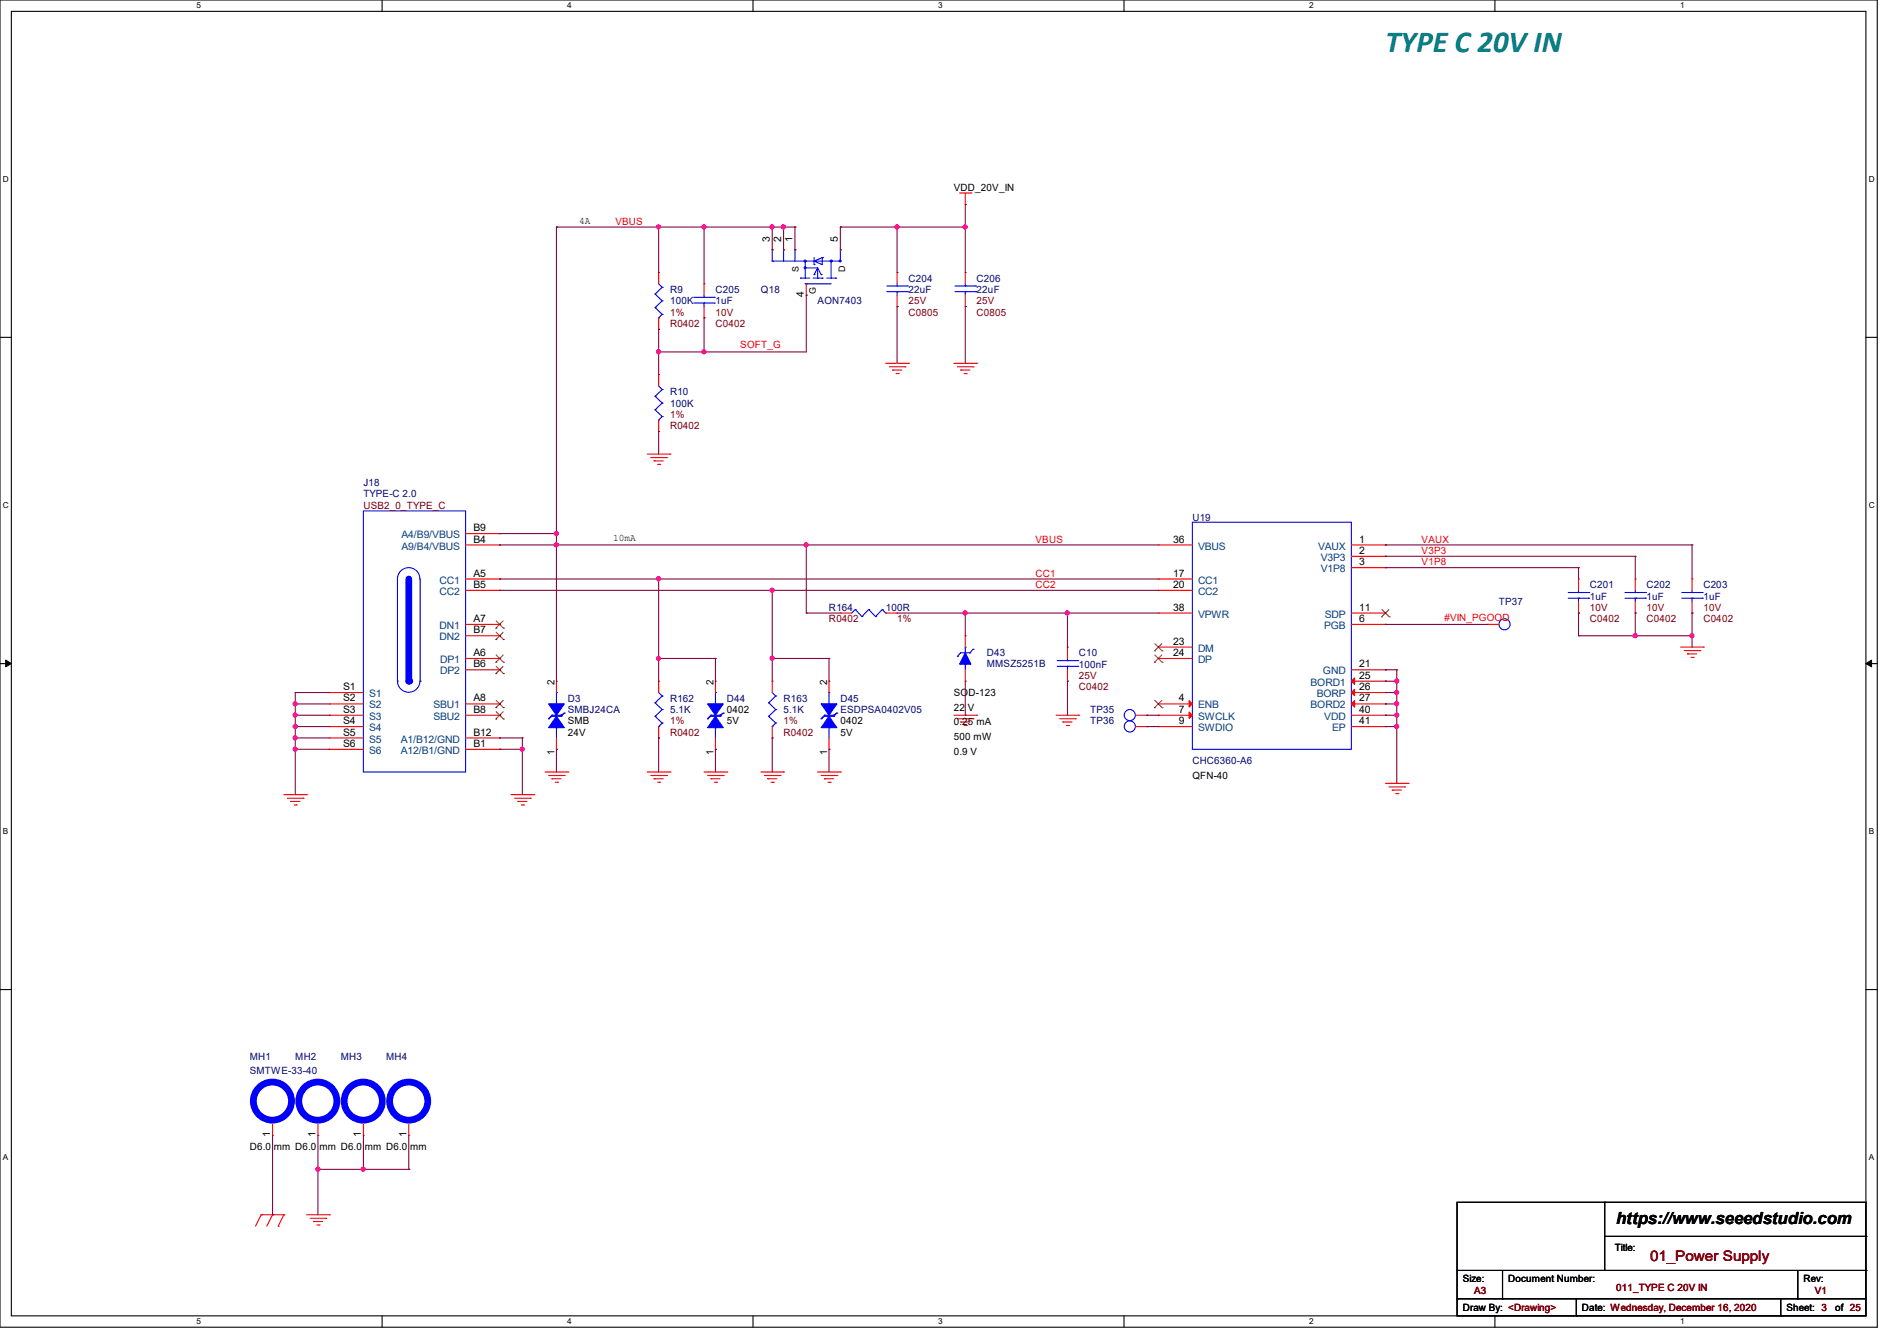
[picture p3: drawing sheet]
<svg xmlns="http://www.w3.org/2000/svg" width="297mm" height="210mm" viewBox="0 0 297 210" stroke-linecap="round" stroke-linejoin="round" font-family="sans-serif">
<path d="M0 0h293.9v207.9h-293.9zM1.8 1.8h290.3v204.3h-290.3z" fill="none" stroke="#000" stroke-width=".17"/>
<g fill="#fff">
<path d="M30.8 .2h.7v1.4h-.7z"/>
<path d="M30.8 206.2h.7v1.4h-.7z"/>
</g>
<path d="M59.8 0v1.8M59.8 206.1v1.8" fill="none" stroke="#000" stroke-width=".17"/>
<g fill="#fff">
<path d="M88.8 .2h.7v1.4h-.7z"/>
<path d="M88.8 206.2h.7v1.4h-.7z"/>
</g>
<path d="M117.9 0v1.8M117.9 206.1v1.8" fill="none" stroke="#000" stroke-width=".17"/>
<g fill="#fff">
<path d="M146.9 .2h.7v1.4h-.7z"/>
<path d="M146.9 206.2h.7v1.4h-.7z"/>
</g>
<path d="M176 0v1.8M176 206.1v1.8" fill="none" stroke="#000" stroke-width=".17"/>
<g fill="#fff">
<path d="M205 .2h.7v1.4h-.7z"/>
<path d="M205 206.2h.7v1.4h-.7z"/>
</g>
<path d="M234.1 0v1.8M234.1 206.1v1.8" fill="none" stroke="#000" stroke-width=".17"/>
<g fill="#fff">
<path d="M263.1 .2h.6v1.4h-.6z"/>
<path d="M263.1 206.2h.6v1.4h-.6z"/>
<path d="M.5 27.3h.9v1.4h-.9z"/>
<path d="M292.6 27.3h.9v1.4h-.9z"/>
<path d="M.5 78.4h.9v1.4h-.9z"/>
<path d="M292.6 78.4h.9v1.4h-.9z"/>
</g>
<path d="M0 52.8h1.8M292.1 52.8h1.8" fill="none" stroke="#000" stroke-width=".17"/>
<g fill="#fff">
<path d="M.5 129.5h.8v1.4h-.8z"/>
<path d="M292.6 129.5h.8v1.4h-.8z"/>
</g>
<path d="M0 103.9h1.8M292.1 103.9h1.8" fill="none" stroke="#000" stroke-width=".17"/>
<path d="M.9 103.4l.9 .5-.9 .5zM292.1 103.9l.9-.5v1z" fill="#000" stroke="#000" stroke-width=".16"/>
<g fill="#fff">
<path d="M.5 180.5h.8v1.4h-.8z"/>
<path d="M292.6 180.5h.8v1.4h-.8z"/>
</g>
<g fill="none" stroke="#000" stroke-width=".17">
<path d="M0 155h1.8M292.1 155h1.8M228.1 188.3h64v17.8h-64zM228.1 199h64M235.2 199v4.4M251.2 188.3h.1M251.2 188.3v10.7M251.2 193.6h40.9M281.5 199v4.4M292.1 199h.1M292.1 193.6h.1M228.1 203.4h.1"/>
<path d="M228.1 203.4h64M235.2 203.4h.1M246.8 206.1h.1M246.8 203.4v2.7M278.8 206.1h.1M278.8 203.4v2.7M281.5 203.4h.1"/>
</g>
<g fill="none" stroke="#f00" stroke-width=".17">
<path d="M120.9 39.1h.1M122.7 39.1h.1M124.5 39.1h.1M131.6 39.1h.1M150.2 30.2h1.8M151.1 32h.1M151.1 30.2v1.8M152 30.2h.1M110.2 44.4h.1M110.2 49.8h.1M110.2 44.4v1.8M110.2 48v1.8"/>
<path d="M126.2 46.2h.1M126.2 44.4v1.8M138.7 56.9h3.5M139.2 57.4h2.5M139.7 58h.1M139.7 58h1.5M140.3 58.5h.3M140.6 58.5h.1M141.7 57.4h.1M142.2 56.9h.1M149.4 56.9h3.5M149.9 57.4h2.5"/>
<path d="M150.4 58h.1M150.4 58h1.4M151 58.5h.3M151.3 58.5h.1M152.4 57.4h.1M152.9 56.9h.1M101.3 71.1h3.6M101.9 71.7h2.5M102.4 72.2h.1M102.4 72.2h1.4M103 72.7h.3M103.3 72.7h.1"/>
<path d="M104.4 71.7h.1M104.9 71.1h.1M151.1 99.6h.1M151.1 99.6v1.7M264.9 90.7h.1M264.9 96h.1M264.9 90.7v1.8M264.9 94.2v1.8M87.1 106.7h.1M87.1 117.3h.1M87.1 106.7v1.8M87.1 115.6v1.7"/>
<path d="M103.1 106.7h.1M103.1 115.6h.1M103.1 106.7v1.8M103.1 113.8v1.8M149.4 112h3.5M149.9 112.6h2.5M150.4 113.1h.1M150.4 113.1h1.4M151 113.6h.3M151.1 106.7h.1M151.1 104.9v1.8M151.3 113.6h.1"/>
<path d="M152.4 112.6h.1M152.9 112h.1M165.4 112h3.5M165.9 112.6h2.5M166.4 113.1h.1M166.4 113.1h1.5M167 113.6h.3M167.1 101.3h.1M167.1 106.7h.1M167.1 101.3v1.8M167.1 104.9v1.8M167.3 113.6h.1"/>
<path d="M168.4 112.6h.1M168.9 112h.1M177.8 113.8h1.8M179.6 113.8h.1M263.1 101.3h3.6M263.7 101.9h2.4M264.2 102.4h.1M264.2 102.4h1.4M264.8 103h.3M265.1 103h.1M266.1 101.9h.1M266.7 101.3h.1"/>
<path d="M44.4 124.5h3.6M45 125h2.5M45.5 125.5h.1M45.5 125.5h1.4M46.1 126.1h.3M46.4 126.1h.1M47.5 125h.1M48 124.5h.1M80 124.5h3.6M80.6 125h2.4M81.1 125.5h.1M81.1 125.5h1.4"/>
<path d="M81.6 126.1h.4M82 126.1h.1M83 125h.1M83.6 124.5h.1M85.3 120.9h3.6M85.9 121.5h2.4M86.4 122h.1M86.4 122h1.4M87 122.5h.3M87.3 122.5h.1M88.3 121.5h.1M88.9 120.9h.1"/>
<path d="M101.3 120.9h3.6M101.9 121.5h2.5M102.4 122h.1M102.4 122h1.4M103 122.5h.3M103.3 122.5h.1M104.4 121.5h.1M104.9 120.9h.1M110.2 120.9h3.6M110.8 121.5h2.4M111.3 122h.1M111.3 122h1.4"/>
<path d="M111.8 122.5h.4M112.2 122.5h.1M113.2 121.5h.1M113.8 120.9h.1M119.1 120.9h3.6M119.7 121.5h2.4M120.2 122h.1M120.2 122h1.4M120.7 122.5h.4M121.1 122.5h.1M122.1 121.5h.1M122.7 120.9h.1"/>
<path d="M128 120.9h3.6M128.6 121.5h2.4M129.1 122h.1M129.1 122h1.4M129.6 122.5h.4M130 122.5h.1M131 121.5h.1M131.6 120.9h.1M216.9 122.7h3.6M217.5 123.2h2.4M218 123.7h.1M218 123.7h1.4"/>
<path d="M218.5 124.3h.4M218.9 124.3h.1M219.9 123.2h.1M220.5 122.7h.1M49.8 177.8h.1M49.8 176v1.8M56.9 177.8h.1M56.9 176v1.8M40.9 190.2h.1M40.9 190.2h3.5M40.9 190.2l-.9 1.8M42.7 190.2h.1"/>
<path d="M42.7 190.2l-.9 1.8M43.6 192h.1M44.4 190.2h.1M44.4 190.2l-.8 1.8M48 190.2h3.6M48.6 190.8h2.4M49.1 191.3h.1M49.1 191.3h1.4M49.6 191.9h.4M50 191.9h.1M51 190.8h.1M51.6 190.2h.1"/>
</g>
<g fill="none" stroke="#00f" stroke-width=".17">
<path d="M120.9 39.1h.1M120.9 39.1v1.8M122.7 39.1h.1M122.7 39.1v1.8M124.5 39.1h.1M124.5 39.1v1.8M131.6 39.1h.1M131.6 39.1v1.8h-10.7M108.6 46.6h3.2M108.6 47.5h3.2M110.2 47.5h.1M110.2 46.6h.1"/>
<path d="M110.2 46.2v.4M110.2 47.5v.5M111.8 46.6h.1M111.8 47.5h.1M120.9 40.9h.1M125.3 43.6h.1M125.3 43.6h1.5M126.1 42h.1M126.1 40.9h.1M126.1 44.4h.1M126.1 42h1.9M126.1 40.9v2.7"/>
<path d="M126.1 44.4h4M126.2 44.4h.1M127.3 43.6h1.4M127.5 40.9h.1M127.5 43h.1M127.5 41.4h.1M127.5 40.3v1.1M128 43.6h.1M128 42l-.5 1M128 42l.6 1M128 42v1.6M128.6 43h.1"/>
<path d="M128.7 40.3h.1M128.7 43.6h.1M128.7 40.3l-1.2 .6M128.7 40.3v1.1l-1.2-.5M129.5 43.6h1.4M130 40.8h.3v.2h-.3zM130.1 40.9h.1M130.1 40.9v2.7M130.9 43.6h.1M56.9 80h16v40.9h-16zM62.2 90.7v16M263.3 92.8h3.2"/>
<path d="M263.3 93.7h3.2M264.9 93.7h.1M264.9 92.8h.1M264.9 92.5v.3M264.9 93.7v.5M266.5 92.8h.1M266.5 93.7h.1M62.2 106.7h.1M85.9 112.6h.1M86.4 112h.1M86.4 112h1.4M86.4 112l-.5 .6"/>
<path d="M87.1 108.5h.1M87.1 114h.1M87.1 108.5v1.7M87.1 114v1.6M87.8 112h.1M87.8 112.2h.1M87.8 112.2h-1.4l-.5 .4M88.3 111.7h.1M88.3 111.7l-.5 .3M88.3 111.7l-.5 .5M102.6 110.1h.1M102.6 112.2h.1"/>
<path d="M102.6 110.1l1.1 1M102.6 112.2l1.1 1M103.1 113.8h.1M103.1 108.5l.6 .5M103.7 109h.1M103.7 111.1h.1M103.7 113.2h.1M103.7 109l-1.1 1.1M103.7 111.1l-1.1 1.1M103.7 113.2l-.6 .6M149.9 102.8h.1M151.1 104h.1"/>
<path d="M151.1 101.3h.1M151.1 101.3v.9M151.1 104v.9M151.8 102.2h.1M151.8 102.2h-1.4l-.5 .6M152.4 101.7h.1M152.4 101.7l-.6 .5M165.5 103.5h3.2M165.5 104.4h3.2M167.1 104.4h.1M167.1 103.5h.1M167.1 103.1v.4"/>
<path d="M167.1 104.4v.5M168.7 103.5h.1M168.7 104.4h.1"/>
<circle cx="126" cy="40.9" r=".15"/>
<circle cx="126" cy="41.9" r=".15"/>
<circle cx="131.6" cy="40.9" r=".15"/>
<circle cx="176.9" cy="113.8" r=".87"/>
</g>
<g fill="none" stroke="#00f" stroke-width="1.1">
<path d="M64 90.7v16"/>
<circle cx="49.8" cy="172.4" r="2.98"/>
<circle cx="56.9" cy="172.4" r="2.98"/>
</g>
<g fill="#00f" stroke="#00f" stroke-width=".17">
<path d="M151.1 102.2l.9 1.8h-1.8z"/>
<path d="M87.1 112.2l1.2 1.8h-2.4z" fill-rule="evenodd"/>
<path d="M85.9 110.2h2.4l-1.2 1.8z" fill-rule="evenodd"/>
</g>
<circle cx="64" cy="106.7" r=".53" fill="#00f"/>
<g fill="none" stroke="#00f" stroke-width=".17">
<path d="M102.6 46.1h.1M102.6 48.2h.1M102.6 46.1l1.1 1M102.6 48.2l1.1 1M103.1 49.8h.1M103.1 44.4l.6 .6M103.7 45h.1M103.7 47.1h.1M103.7 49.2h.1M103.7 45l-1.1 1.1M103.7 47.1l-1.1 1.1M103.7 49.2l-.6 .6"/>
<path d="M138.9 44.8h3.2M138.9 45.7h3.2M140.5 45.7h.1M140.5 44.8h.1M140.5 44.4v.4M140.5 45.7v.5M142.1 44.8h.1M142.1 45.7h.1M149.5 44.8h3.2M149.5 45.7h3.2M151.1 45.7h.1M151.1 44.8h.1"/>
<path d="M151.1 44.4v.4M151.1 45.7v.5M152.7 44.8h.1M152.7 45.7h.1M102.6 62.1h.1M102.6 64.2h.1M102.6 62.1l1.1 1M102.6 64.2l1.1 1M103.1 65.8h.1M103.1 60.5l.6 .5M103.7 61h.1M103.7 63.1h.1"/>
<path d="M103.7 65.2h.1M103.7 61l-1.1 1.1M103.7 63.1l-1.1 1.1M103.7 65.2l-.6 .6M62.2 90.7a1.76 1.76 0 0 1 1.8-1.8 1.76 1.76 0 0 1 1.7 1.8M65.8 90.7v16M133.9 95.5h.1M133.9 95.5l-.6 .5M133.9 95.5l1.1 1.1M135 96.6h.1M136 95.5h.1M136 95.5l-1 1.1"/>
<path d="M136 95.5l1.1 1.1M137.1 96.6h.1M138.1 95.5h.1M138.1 95.5l-1 1.1M138.1 95.5l.6 .5M138.7 96h.1M186.7 81.8h24.9v35.5h-24.9zM245.5 92.8h3.3M245.5 93.7h3.3M247.1 93.7h.1M247.1 92.8h.1M247.1 92.5v.3"/>
<path d="M247.1 93.7v.5M248.8 92.8h.1M248.8 93.7h.1M254.4 92.8h3.2M254.4 93.7h3.2M256 93.7h.1M256 92.8h.1M256 92.5v.3M256 93.7v.5M257.6 92.8h.1M257.6 93.7h.1M62.2 106.7a1.76 1.76 0 0 0 1.8 1.7 1.76 1.76 0 0 0 1.7-1.7"/>
<path d="M65.8 106.7h.1M110.8 112.6h.1M111.3 112h.1M111.3 112h1.4M111.3 112l-.5 .6M112 108.5h.1M112 114h.1M112 108.5v1.7M112 114v1.6M112.7 112h.1M112.7 112.2h.1M112.7 112.2h-1.4l-.5 .4"/>
<path d="M113.2 111.7h.1M113.2 111.7l-.5 .3M113.2 111.7l-.5 .5M120.4 110.1h.1M120.4 112.2h.1M120.4 110.1l1.1 1M120.4 112.2l1.1 1M120.9 113.8h.1M120.9 108.5l.6 .5M121.5 109h.1M121.5 111.1h.1M121.5 113.2h.1"/>
<path d="M121.5 109l-1.1 1.1M121.5 111.1l-1.1 1.1M121.5 113.2l-.6 .6M128.6 112.6h.1M129.1 112h.1M129.1 112h1.4M129.1 112l-.5 .6M129.8 108.5h.1M129.8 114h.1M129.8 108.5v1.7M129.8 114v1.6M130.5 112h.1"/>
<path d="M130.5 112.2h.1M130.5 112.2h-1.4l-.5 .4M131 111.7h.1M131 111.7l-.5 .3M131 111.7l-.5 .5"/>
<circle cx="235.6" cy="97.8" r=".87"/>
<circle cx="176.9" cy="112" r=".87"/>
</g>
<g fill="none" stroke="#f00" stroke-width=".17">
<path d="M103.1 58.7h.1M103.1 42.7h.1M103.1 51.6h.1M103.1 42.7v1.7M103.1 49.8v1.8M103.1 58.7v1.8M140.5 42.7h.1M140.5 48h.1M140.5 42.7v1.7M140.5 46.2v1.8M151.1 42.7h.1M151.1 48h.1"/>
<path d="M151.1 42.7v1.7M151.1 46.2v1.8M103.1 67.6h.1M103.1 65.8v1.8M72.9 90.7h5.3M72.9 97.8h5.3M72.9 85.3h5.3M72.9 92.5h5.3M72.9 99.6h5.3M72.9 83.6h5.3M78.2 90.7h.1M78.2 97.8h.1"/>
<path d="M78.2 85.3h.1M78.2 92.5h.1M78.2 99.6h.1M78.2 83.6h.1M131.6 96h.1M131.6 96h1.7M138.7 96h1.8M140.5 96h.1M181.4 90.7h.1M181.4 92.5h.1M181.4 85.3h.1M181.4 96h.1"/>
<path d="M181.4 90.7h5.3M181.4 85.3h5.3M181.4 92.5h5.3M181.4 96h5.3M211.6 97.8h5.3M211.6 85.3h5.3M211.6 96h5.3M211.6 87.1h5.3M211.6 88.9h5.3M216.9 85.3h.1M216.9 87.1h.1M216.9 88.9h.1"/>
<path d="M216.9 97.8h.1M216.9 96h.1M232.9 97.8h.1M232.9 97.8h1.8M247.1 90.7h.1M247.1 96h.1M247.1 90.7v1.8M247.1 94.2v1.8M256 90.7h.1M256 96h.1M256 90.7v1.8M256 94.2v1.8"/>
<path d="M51.6 108.5h.1M51.6 110.2h.1M51.6 112h.1M51.6 113.8h.1M51.6 115.6h.1M51.6 117.3h.1M51.6 110.2h5.3M51.6 115.6h5.3M51.6 117.3h5.3M51.6 112h5.3M51.6 108.5h5.3M51.6 113.8h5.3"/>
<path d="M72.9 103.1h5.3M72.9 110.2h5.3M72.9 115.6h5.3M72.9 117.3h5.3M72.9 104.9h5.3M72.9 112h5.3M78.2 103.1h.1M78.2 110.2h.1M78.2 115.6h.1M78.2 117.3h.1M78.2 104.9h.1M78.2 112h.1"/>
<path d="M112 106.7h.1M112 117.3h.1M112 106.7v1.8M112 115.6v1.7M120.9 106.7h.1M120.9 115.6h.1M120.9 106.7v1.8M120.9 113.8v1.8M129.8 106.7h.1M129.8 117.3h.1M129.8 106.7v1.8M129.8 115.6v1.7"/>
<path d="M177.8 112h1.8M179.6 112h.1M181.4 110.2h.1M181.4 101.3h.1M181.4 103.1h.1M181.4 112h.1M181.4 113.8h.1M181.4 103.1h5.3M181.4 110.2h5.3M181.4 112h5.3M181.4 113.8h5.3M181.4 101.3h5.3"/>
<path d="M211.6 110.2h5.3M211.6 104.9h5.3M211.6 112h5.3M211.6 108.5h5.3M211.6 113.8h5.3M211.6 106.7h5.3M216.9 104.9h.1M216.9 106.7h.1M216.9 108.5h.1M216.9 110.2h.1M216.9 112h.1M216.9 113.8h.1"/>
<path d="M42.7 177.8h.1M42.7 176v1.8M64 177.8h.1M64 176v1.8"/>
</g>
<g fill="none" stroke="#804000" stroke-width=".16">
<path d="M77.6 98.4h.1M77.7 97.2l1.1 1.2M77.7 99l1.1 1.2M78.8 97.2l-1.2 1.2M78.8 99l-1.2 1.2M78.8 98.4h.1M216.3 96.6h.1M216.4 95.5l1.1 1.1M217.5 95.5l-1.2 1.1M217.5 96.6h.1M77.6 103.7h.1M77.6 110.8h.1"/>
<path d="M77.6 105.5h.1M77.6 100.2h.1M77.6 112.6h.1M77.7 102.6l1.1 1.1M77.7 109.7l1.1 1.1M77.7 104.4l1.1 1.1M77.7 111.5l1.1 1.1M78.8 102.6l-1.2 1.1M78.8 109.7l-1.2 1.1M78.8 104.4l-1.2 1.1M78.8 111.5l-1.2 1.1M78.8 103.7h.1"/>
<path d="M78.8 110.8h.1M78.8 105.5h.1M78.8 100.2h.1M78.8 112.6h.1M180.8 110.8h.1M180.8 101.9h.1M180.8 103.7h.1M180.8 109.7l1.1 1.1M180.8 100.8l1.1 1.1M180.8 102.6l1.1 1.1M181.9 109.7l-1.1 1.1M181.9 100.8l-1.1 1.1"/>
<path d="M181.9 102.6l-1.1 1.1M181.9 110.8h.1M181.9 101.9h.1M181.9 103.7h.1"/>
</g>
<g fill="none" stroke="#00f" stroke-width="1.1">
<circle cx="42.7" cy="172.4" r="2.98"/>
<circle cx="64" cy="172.4" r="2.98"/>
</g>
<g fill="#00f" stroke="#00f" stroke-width=".17">
<path d="M112 112.2l1.2 1.8h-2.4z" fill-rule="evenodd"/>
<path d="M110.8 110.2h2.4l-1.2 1.8z" fill-rule="evenodd"/>
<path d="M129.8 112.2l1.2 1.8h-2.4z" fill-rule="evenodd"/>
<path d="M128.6 110.2h2.4l-1.2 1.8z" fill-rule="evenodd"/>
</g>
<g fill="#f00" stroke="#f00" stroke-width=".17">
<path d="M186.2 109.7l.5 .5-.5 .5z"/>
<path d="M186.2 111.5l.5 .5-.5 .5z"/>
<path d="M212.1 106.2v1l-.5-.5z"/>
<path d="M212.1 107.9v1.1l-.5-.5z"/>
<path d="M212.1 109.7v1l-.5-.5z"/>
</g>
<g fill="none" stroke="#800040" stroke-width=".17">
<path d="M87.1 35.6h.1M87.1 35.6h37.4M87.1 35.6v71.1M103.1 35.6h.1M103.1 35.6v7.1M110.2 35.6h.1M110.2 35.6v8.8M120.9 35.6h.1M120.9 35.6v3.5M122.7 35.6h.1M122.7 35.6v3.5M124.5 35.6h.1"/>
<path d="M124.5 35.6v3.5M131.6 35.6h.1M131.6 35.6h19.5M131.6 35.6v3.5M140.5 35.6h.1M140.5 35.6v7.1M151.1 35.6h.1M151.1 32h.1M151.1 32v10.7M103.1 51.6h.1M103.1 55.1h.1M103.1 51.6v7.1"/>
<path d="M110.2 49.8h.1M110.2 55.1h.1M110.2 49.8v5.3M126.2 46.2h.1M126.2 46.2v8.9h-23.1M140.5 48h.1M140.5 48v8.9M151.1 48h.1M151.1 48v8.9M103.1 67.6h.1M103.1 67.6v3.5M78.2 90.7h.1"/>
<path d="M78.2 92.5h.1M78.2 85.3h.1M78.2 83.6h.1M78.2 90.7h103.2M78.2 92.5h103.2M78.2 85.3h103.2M78.2 83.6h8.9M87.1 83.6h.1M87.1 85.3h.1M103.1 90.7h.1M103.1 90.7v16M120.9 92.5h.1"/>
<path d="M120.9 92.5v14.2M126.2 96h.1M126.2 85.3h.1M126.2 85.3v10.7M126.2 96h5.4M140.5 96h40.9M151.1 96h.1M151.1 96v3.6M167.1 96h.1M167.1 96v5.3M216.9 85.3h.1M216.9 87.1h.1"/>
<path d="M216.9 88.9h.1M216.9 97.8h.1M216.9 85.3h48M216.9 87.1h39.1M216.9 88.9h30.2M216.9 97.8h16M247.1 88.9h.1M247.1 96h.1M247.1 99.6h.1M247.1 88.9v1.8M247.1 96v3.6M247.1 99.6h17.8"/>
<path d="M256 87.1h.1M256 96h.1M256 99.6h.1M256 87.1v3.6M256 96v3.6M264.9 85.3h.1M264.9 96h.1M264.9 99.6h.1M264.9 85.3v5.4M264.9 96v5.3M46.2 108.5h.1M46.2 110.2h.1"/>
<path d="M46.2 112h.1M46.2 113.8h.1M46.2 115.6h.1M46.2 117.3h.1M46.2 115.6h5.4M46.2 117.3h5.4M46.2 112h5.4M46.2 113.8h5.4M46.2 108.5h5.4M46.2 108.5v16M46.2 110.2h5.4M78.2 115.6h.1"/>
<path d="M78.2 117.3h.1M78.2 115.6h3.6M78.2 117.3h3.6M81.8 115.6h.1M81.8 117.3h.1M81.8 115.6v8.9M87.1 117.3h.1M87.1 117.3v3.6M103.1 103.1h.1M103.1 115.6h.1M103.1 115.6v5.3M103.1 103.1h8.9"/>
<path d="M112 103.1h.1M112 117.3h.1M112 103.1v3.6M112 117.3v3.6M120.9 103.1h.1M120.9 115.6h.1M120.9 103.1h8.9M120.9 115.6v5.3M129.8 103.1h.1M129.8 117.3h.1M129.8 103.1v3.6M129.8 117.3v3.6"/>
<path d="M151.1 112h.1M151.1 106.7v5.3M167.1 106.7h.1M167.1 106.7v5.3M179.6 112h.1M179.6 113.8h.1M179.6 112h1.8M179.6 113.8h1.8M216.9 104.9h.1M216.9 106.7h.1M216.9 108.5h.1M216.9 110.2h.1"/>
<path d="M216.9 112h.1M216.9 113.8h.1M216.9 112h1.8M216.9 113.8h1.8M216.9 108.5h1.8M216.9 110.2h1.8M216.9 104.9h1.8M216.9 106.7h1.8M218.7 104.9h.1M218.7 106.7h.1M218.7 108.5h.1M218.7 110.2h.1"/>
<path d="M218.7 112h.1M218.7 113.8h.1M218.7 104.9v17.8M42.7 177.8v12.4M49.8 177.8v12.4M56.9 177.8v5.3M64 177.8v5.3M42.7 190.2h.1M49.8 183.1h.1M49.8 183.1h14.2M56.9 183.1h.1M64 183.1h.1"/>
</g>
<g fill="#f0f" stroke="#f0f" stroke-width=".17">
<circle cx="103.1" cy="55.1" r=".32"/>
<circle cx="110.2" cy="55.1" r=".32"/>
<circle cx="87.1" cy="85.3" r=".32"/>
<circle cx="103.1" cy="90.7" r=".32"/>
<circle cx="103.1" cy="103.1" r=".32"/>
<circle cx="120.9" cy="92.4" r=".32"/>
<circle cx="120.9" cy="103.1" r=".32"/>
<circle cx="126.2" cy="85.3" r=".32"/>
<circle cx="151.1" cy="96" r=".32"/>
<circle cx="81.8" cy="117.3" r=".32"/>
<circle cx="46.2" cy="112" r=".32"/>
<circle cx="46.2" cy="110.2" r=".32"/>
<circle cx="46.2" cy="113.8" r=".32"/>
<circle cx="46.2" cy="115.5" r=".32"/>
<circle cx="46.2" cy="117.3" r=".32"/>
<circle cx="264.9" cy="99.5" r=".32"/>
<circle cx="256" cy="99.5" r=".32"/>
<circle cx="218.7" cy="106.7" r=".32"/>
<circle cx="218.7" cy="108.4" r=".32"/>
<circle cx="218.7" cy="112" r=".32"/>
<circle cx="218.7" cy="110.2" r=".32"/>
<circle cx="218.7" cy="113.8" r=".32"/>
<circle cx="87.1" cy="83.5" r=".32"/>
<circle cx="103.1" cy="35.5" r=".32"/>
<circle cx="122.7" cy="35.5" r=".32"/>
<circle cx="120.9" cy="35.5" r=".32"/>
<circle cx="110.2" cy="35.5" r=".32"/>
<circle cx="151.1" cy="35.5" r=".32"/>
<circle cx="140.4" cy="35.5" r=".32"/>
<circle cx="167.1" cy="96" r=".32"/>
<circle cx="49.8" cy="183.1" r=".32"/>
<circle cx="56.9" cy="183.1" r=".32"/>
</g>
<text font-size="4.8" fill="#008080" x="216.9" y="8.1">TYPE C 20V IN</text>
<text font-size="2.6" x="253" y="191.8">https://www.seeedstudio.com</text>
<text font-size="2.3" fill="#800000" x="258.4" y="197.5">01_Power Supply</text>
<g font-size="1.6">
<text x="149.4" y="29.9">VDD_20V_IN</text>
<text x="90.7" y="35">4A</text>
<text x="120.5" y="37.9" transform="rotate(-90 120.5 37.9)">3</text>
<text x="122.3" y="37.9" transform="rotate(-90 122.3 37.9)">2</text>
<text x="124.1" y="37.9" transform="rotate(-90 124.1 37.9)">1</text>
<text x="131.2" y="37.9" transform="rotate(-90 131.2 37.9)">5</text>
<text x="125.9" y="46.6" transform="rotate(-90 125.9 46.6)">4</text>
<text x="74.1" y="83.2">B9</text>
<text x="74.1" y="85">B4</text>
<text x="96" y="84.8">10mA</text>
<text x="183.7" y="85">36</text>
<text x="212.8" y="85">1</text>
<text x="212.8" y="86.7">2</text>
<text x="212.8" y="88.5">3</text>
<text x="74.1" y="90.3">A5</text>
<text x="74.1" y="92.1">B5</text>
<text x="183.7" y="90.3">17</text>
<text x="183.7" y="92.1">20</text>
<text x="183.7" y="95.6">38</text>
<text x="212.8" y="95.6">11</text>
<text x="74.1" y="97.4">A7</text>
<text x="74.1" y="99.2">B7</text>
<text x="183.7" y="101">23</text>
<text x="212.8" y="97.4">6</text>
<text x="74.1" y="102.7">A6</text>
<text x="74.1" y="104.5">B6</text>
<text x="86.8" y="107.2" transform="rotate(-90 86.8 107.2)">2</text>
<text x="111.7" y="107.2" transform="rotate(-90 111.7 107.2)">2</text>
<text x="129.5" y="107.2" transform="rotate(-90 129.5 107.2)">2</text>
<text x="183.7" y="102.7">24</text>
<text x="212.8" y="104.5">21</text>
<text x="212.8" y="106.3">25</text>
<text x="53.7" y="108.1">S1</text>
<text x="53.7" y="109.9">S2</text>
<text x="53.7" y="111.6">S3</text>
<text x="53.7" y="113.4">S4</text>
<text x="74.1" y="109.9">A8</text>
<text x="74.1" y="111.6">B8</text>
<text x="88.9" y="113.5">SMB</text>
<text x="113.8" y="111.7">0402</text>
<text x="113.8" y="113.5">5V</text>
<text x="131.6" y="113.5">0402</text>
<text x="149.4" y="109">SOD-123</text>
<text x="149.4" y="111.3">22 V</text>
<text x="149.4" y="113.6">0.25 mA</text>
<text x="184.6" y="109.9">4</text>
<text x="184.6" y="111.6">7</text>
<text x="184.6" y="113.4">9</text>
<text x="212.8" y="108.1">26</text>
<text x="212.8" y="109.9">27</text>
<text x="212.8" y="111.6">40</text>
<text x="212.8" y="113.4">41</text>
<text x="53.7" y="115.2">S5</text>
<text x="53.7" y="117">S6</text>
<text x="74.1" y="115.2">B12</text>
<text x="74.1" y="117">B1</text>
<text x="86.8" y="118.2" transform="rotate(-90 86.8 118.2)">1</text>
<text x="88.9" y="115.2">24V</text>
<text x="111.7" y="118.2" transform="rotate(-90 111.7 118.2)">1</text>
<text x="129.5" y="118.2" transform="rotate(-90 129.5 118.2)">1</text>
<text x="131.6" y="115.2">5V</text>
<text x="149.4" y="115.9">500 mW</text>
<text x="149.4" y="118.2">0.9 V</text>
<text x="186.7" y="122">QFN-40</text>
<text x="42.3" y="178.1" transform="rotate(-90 42.3 178.1)">1</text>
<text x="49.4" y="178.1" transform="rotate(-90 49.4 178.1)">1</text>
<text x="56.5" y="178.1" transform="rotate(-90 56.5 178.1)">1</text>
<text x="63.6" y="178.1" transform="rotate(-90 63.6 178.1)">1</text>
<text x="39.1" y="180.1">D6.0 mm D6.0 mm D6.0 mm D6.0 mm</text>
<text x="252.8" y="196">Title:</text>
<text x="229" y="200.7">Size:</text>
<text x="236.1" y="200.7">Document Number:</text>
<text x="282.4" y="200.7">Rev:</text>
<text x="229" y="205.4">Draw By: &lt;Drawing&gt;</text>
<text x="247.7" y="205.4">Date: Wednesday, December 16, 2020</text>
<text x="279.7" y="205.4">Sheet: 3</text>
<text x="287.3" y="205.4">of 25</text>
</g>
<g font-size="1.6" fill="#f00">
<text x="96.3" y="35.2">VBUS</text>
<text x="115.9" y="54.6">SOFT_G</text>
<text x="162.1" y="85">VBUS</text>
<text x="222.6" y="85">VAUX</text>
<text x="222.6" y="86.8">V3P3</text>
<text x="222.6" y="88.6">V1P8</text>
<text x="162.1" y="90.3">CC1</text>
<text x="162.1" y="92.1">CC2</text>
<text x="226.1" y="97.2">#VIN_PGOOD</text>
</g>
<g font-size="1.6" fill="#000080">
<text x="104.9" y="45.9">R9</text>
<text x="104.9" y="47.7">100K</text>
<text x="112" y="45.9">C205</text>
<text x="112" y="47.7">1uF</text>
<text x="119.1" y="45.9">Q18</text>
<text x="128" y="47.7">AON7403</text>
<text x="142.2" y="44.1">C204</text>
<text x="142.2" y="45.9">22uF</text>
<text x="152.9" y="44.1">C206</text>
<text x="152.9" y="45.9">22uF</text>
<text x="104.9" y="61.9">R10</text>
<text x="104.9" y="63.7">100K</text>
<text x="56.9" y="76.1">J18</text>
<text x="56.9" y="77.9">TYPE-C 2.0</text>
<text x="186.7" y="81.6">U19</text>
<text x="129.8" y="95.7">R164</text>
<text x="138.7" y="95.7">100R</text>
<text x="234.7" y="94.8">TP37</text>
<text x="248.9" y="92.1">C201</text>
<text x="248.9" y="93.9">1uF</text>
<text x="257.8" y="92.1">C202</text>
<text x="257.8" y="93.9">1uF</text>
<text x="266.7" y="92.1">C203</text>
<text x="266.7" y="93.9">1uF</text>
<text x="154.5" y="102.8">D43</text>
<text x="154.5" y="104.4">MMSZ5251B</text>
<text x="168.9" y="102.8">C10</text>
<text x="168.9" y="104.6">100nF</text>
<text x="88.9" y="109.9">D3</text>
<text x="88.9" y="111.7">SMBJ24CA</text>
<text x="104.9" y="109.9">R162</text>
<text x="104.9" y="111.7">5.1K</text>
<text x="113.8" y="109.9">D44</text>
<text x="122.7" y="109.9">R163</text>
<text x="122.7" y="111.7">5.1K</text>
<text x="131.6" y="109.9">D45</text>
<text x="131.6" y="111.7">ESDPSA0402V05</text>
<text x="170.7" y="113.5">TP36</text>
<text x="170.7" y="111.7">TP35</text>
<text x="186.7" y="119.7">CHC6360-A6</text>
<text x="39.1" y="166.1">MH1</text>
<text x="46.2" y="166.1">MH2</text>
<text x="53.3" y="166.1">MH3</text>
<text x="60.5" y="166.1">MH4</text>
<text x="39.1" y="168.2">SMTWE-33-40</text>
</g>
<g font-size="1.6" fill="#800000">
<text x="142.2" y="47.7">25V</text>
<text x="152.9" y="47.7">25V</text>
<text x="104.9" y="49.4">1%</text>
<text x="104.9" y="51.2">R0402</text>
<text x="112" y="51.2">C0402</text>
<text x="112" y="49.4">10V</text>
<text x="142.2" y="49.4">C0805</text>
<text x="152.9" y="49.4">C0805</text>
<text x="104.9" y="65.4">1%</text>
<text x="104.9" y="67.2">R0402</text>
<text x="56.9" y="79.7">USB2_0_TYPE_C</text>
<text x="248.9" y="95.7">10V</text>
<text x="257.8" y="95.7">10V</text>
<text x="266.7" y="95.7">10V</text>
<text x="129.8" y="97.4">R0402</text>
<text x="140.5" y="97.4">1%</text>
<text x="248.9" y="97.4">C0402</text>
<text x="257.8" y="97.4">C0402</text>
<text x="266.7" y="97.4">C0402</text>
<text x="168.9" y="106.3">25V</text>
<text x="104.9" y="113.5">1%</text>
<text x="122.7" y="113.5">1%</text>
<text x="168.9" y="108.1">C0402</text>
<text x="104.9" y="115.2">R0402</text>
<text x="122.7" y="115.2">R0402</text>
<text x="230.8" y="202.7">A3</text>
<text x="253" y="202.2">011_TYPE C 20V IN</text>
<text x="284.1" y="202.7">V1</text>
</g>
<g font-size="1.6" fill="#004080">
<text x="62.9" y="86.1">A9/B4/VBUS</text>
<text x="62.9" y="84.3">A4/B9/VBUS</text>
<text x="187.6" y="86.1">VBUS</text>
<text x="206.4" y="86.1">VAUX</text>
<text x="206.8" y="87.8">V3P3</text>
<text x="206.8" y="89.6">V1P8</text>
<text x="68.8" y="91.4">CC1</text>
<text x="68.8" y="93.2">CC2</text>
<text x="187.6" y="91.4">CC1</text>
<text x="187.6" y="93.2">CC2</text>
<text x="68.8" y="98.5">DN1</text>
<text x="68.8" y="100.3">DN2</text>
<text x="187.6" y="96.7">VPWR</text>
<text x="207.3" y="98.5">PGB</text>
<text x="207.4" y="96.7">SDP</text>
<text x="68.9" y="103.8">DP1</text>
<text x="68.9" y="105.6">DP2</text>
<text x="187.6" y="102.1">DM</text>
<text x="187.6" y="103.8">DP</text>
<text x="205.2" y="107.4">BORD1</text>
<text x="207.1" y="105.6">GND</text>
<text x="57.8" y="109.2">S1</text>
<text x="57.8" y="111">S2</text>
<text x="57.8" y="112.7">S3</text>
<text x="67.9" y="111">SBU1</text>
<text x="67.9" y="112.7">SBU2</text>
<text x="187.6" y="111">ENB</text>
<text x="187.6" y="112.7">SWCLK</text>
<text x="205.2" y="111">BORD2</text>
<text x="206.2" y="109.2">BORP</text>
<text x="207.3" y="112.7">VDD</text>
<text x="57.8" y="114.5">S4</text>
<text x="57.8" y="116.3">S5</text>
<text x="57.8" y="118.1">S6</text>
<text x="62.7" y="116.3">A1/B12/GND</text>
<text x="62.7" y="118.1">A12/B1/GND</text>
<text x="187.6" y="114.5">SWDIO</text>
<text x="208.6" y="114.5">EP</text>
</g>
<g font-size="1.4">
<text x="125.1" y="42.7" transform="rotate(-90 125.1 42.7)">S</text>
<text x="127.7" y="46.1" transform="rotate(-90 127.7 46.1)">G</text>
<text x="132.3" y="42.7" transform="rotate(-90 132.3 42.7)">D</text>
</g>
<g font-size="1.3">
<text x="30.8" y="1.3">5</text>
<text x="88.8" y="1.3">4</text>
<text x="146.9" y="1.3">3</text>
<text x="205" y="1.3">2</text>
<text x="263.1" y="1.3">1</text>
<text x=".5" y="28.4">D</text>
<text x="292.6" y="28.4">D</text>
<text x=".5" y="79.5">C</text>
<text x="292.6" y="79.5">C</text>
<text x=".5" y="130.6">B</text>
<text x="292.6" y="130.6">B</text>
<text x=".5" y="181.7">A</text>
<text x="292.6" y="181.7">A</text>
<text x="30.8" y="207.4">5</text>
<text x="88.8" y="207.4">4</text>
<text x="146.9" y="207.4">3</text>
<text x="205" y="207.4">2</text>
<text x="263.1" y="207.4">1</text>
</g>
</svg>
